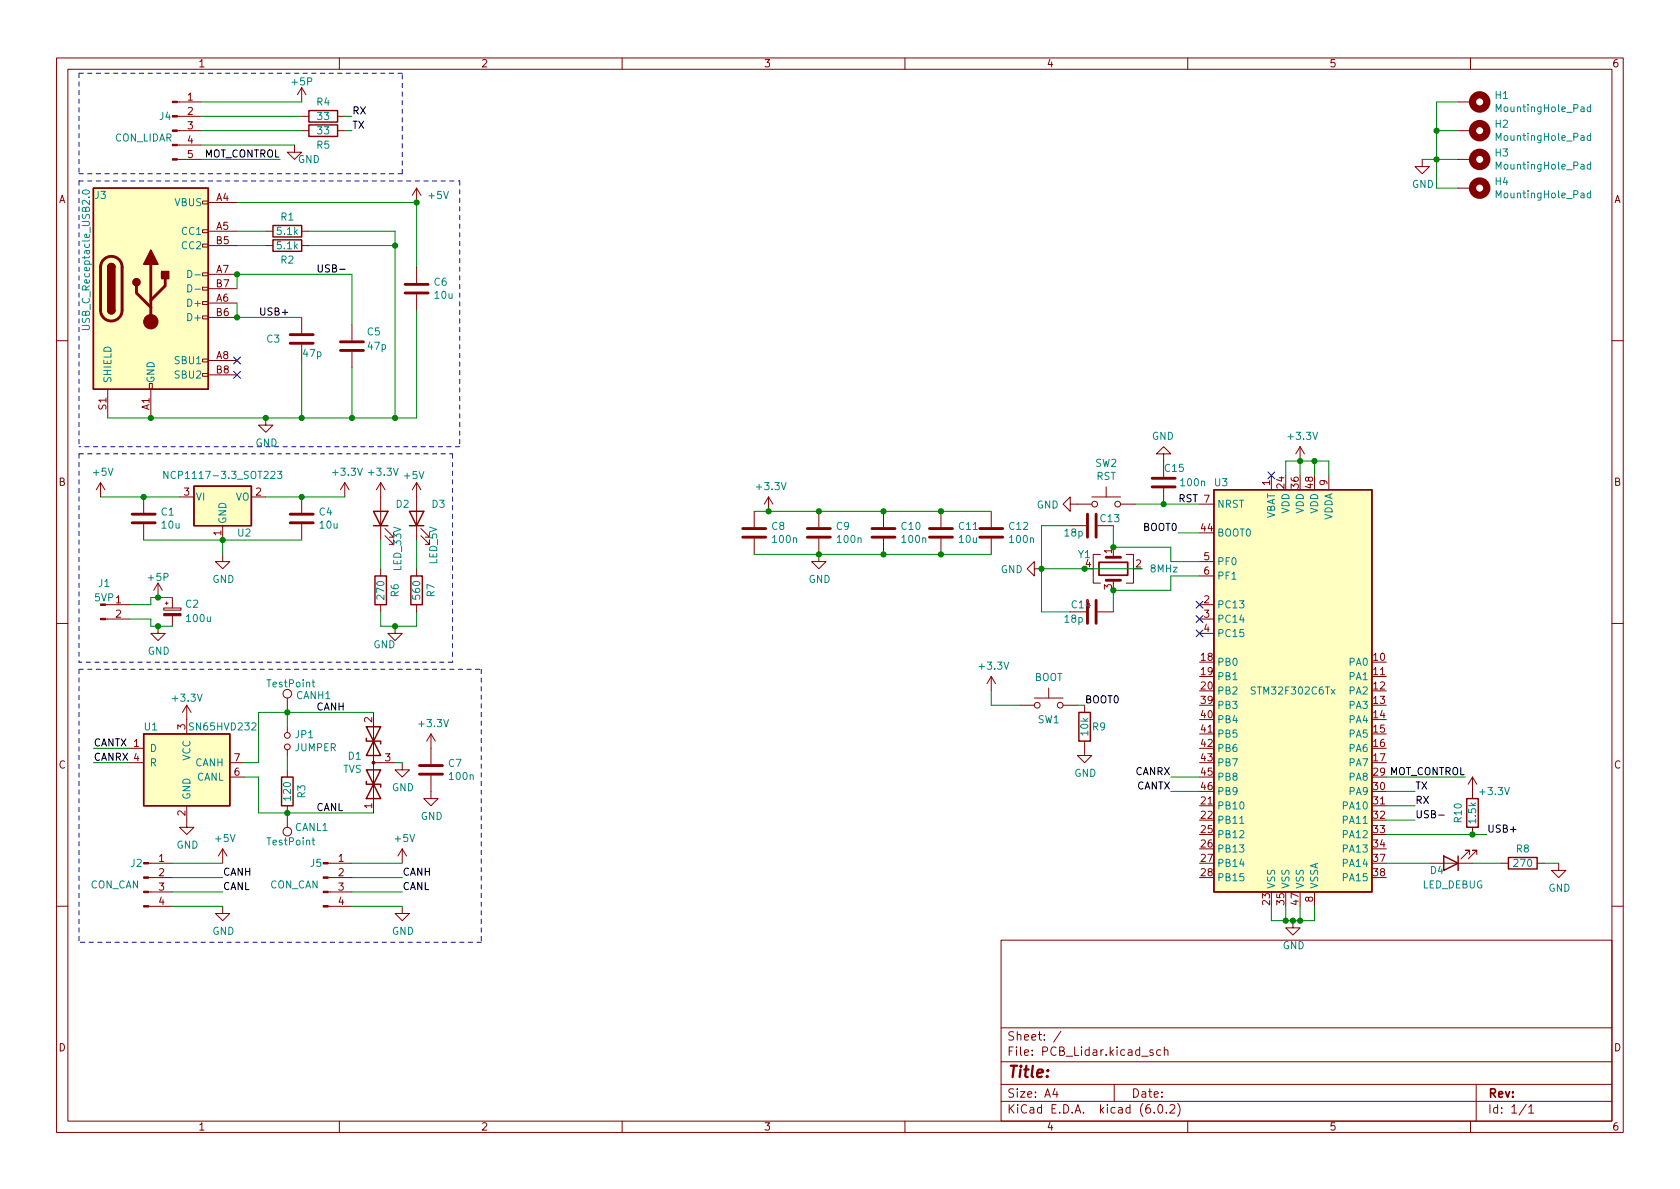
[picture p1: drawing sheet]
<svg xmlns="http://www.w3.org/2000/svg" width="297mm" height="210mm" viewBox="0 0 297 210" stroke-linecap="round" stroke-linejoin="round" font-family="sans-serif">
<g fill="none" stroke="#840000" stroke-width=".18">
<path d="M10 10.2h277v190.1h-277zM12 12.2h273v186.1h-273zM31.3 18h4.3M53.3 15.5l-.7 1.3M53.3 15.5v2.5M53.3 15.5l.8 1.3M60 10.2v2M110 10.2v2M160 10.2v2M210 10.2v2M257.8 18h2.5M260 10.2v2"/>
<path d="M31.3 23.1h4.3M31.3 20.6h4.3M31.3 28.2h4.3M31.3 25.6h4.3M35.8 35.6h1v.5h-1zM36.8 35.8h5.1M52.1 25.6v1.3h1.2l-1.2 1.3-1.3-1.3h1.3M53.3 23.1h1.3M53.3 20.6h1.3M59.7 23.1h1.3M59.7 20.6h1.3M73.7 33.3v2.5"/>
<path d="M73.7 33.3l-.8 1.2M73.7 33.3l.7 1.2M251.5 28.2v1.3h1.2l-1.2 1.2-1.3-1.2h1.3M257.8 23.1h2.5M257.8 28.2h2.5M257.8 33.3h2.5M35.8 55.9h1v.5h-1zM35.8 53.3h1v.5h-1zM35.8 50.8h1v.5h-1zM35.8 48.3h1v.5h-1zM35.8 43.2h1v.5h-1zM35.8 40.6h1v.5h-1z"/>
<path d="M36.8 43.4h5.1M36.8 40.9h5.1M36.8 53.6h5.1M36.8 48.5h5.1M36.8 56.1h5.1M36.8 51h5.1M47 43.4h1.3M47 40.9h1.3M53.3 43.4h1.3M53.3 40.9h1.3M53.3 56.1v2.8M62.2 57.4v2.8"/>
<path d="M73.7 47.2v2.8M73.7 52.1v2.8M10 60.2h2M19 68.8v5.1M26.4 67.8h.5v1h-.5zM26.7 68.8v5.1M35.8 66h1v.5h-1zM35.8 63.5h1v.5h-1zM36.8 63.7h5.1M36.8 66.3h5.1M47 73.9v1.3h1.3l-1.3 1.2-1.3-1.2h1.3M53.3 61v2.7"/>
<path d="M62.2 62.2v2.8M229.9 79l-.8 1.3M229.9 79v2.5M229.9 79l.7 1.3M285 60.2h2M17.8 85.3l-.8 1.3M17.8 85.3v2.6M17.8 85.3l.7 1.3M25.4 87.9v2.8M25.4 92.7v2.8M31.7 87.9h2.6M39.4 98v1.3h1.2l-1.2 1.3-1.3-1.3h1.3"/>
<path d="M39.4 93v2.5M44.4 87.9h2.6M53.3 87.9v2.8M53.3 92.7v2.8M61 85.3l-.8 1.3M61 85.3v2.6M61 85.3l.7 1.3M67.3 85.3v10.2M67.3 85.3l-.8 1.3M67.3 85.3l.8 1.3M68.1 94.7l1.5 1.6v-.8v.8h-.8M68.1 93.5l1.5 1.5v-.8v.8h-.8"/>
<path d="M73.7 85.3v10.2M73.7 85.3l-.8 1.3M73.7 85.3l.7 1.3M74.4 94.7l1.5 1.6v-.8v.8h-.7M74.4 93.5l1.5 1.5v-.8v.8h-.7M133.3 90.4v2.8M133.3 95.2v2.8M135.9 87.9l-.8 1.2M135.9 87.9v2.5M135.9 87.9l.8 1.2M144.8 95.2v4.1h1.2l-1.2 1.3-1.3-1.3h1.3M144.8 90.4v2.8"/>
<path d="M156.2 90.4v2.8M156.2 95.2v2.8M166.4 90.4v2.8M166.4 95.2v2.8M175.3 90.4v2.8M175.3 95.2v2.8M189.2 89.1v-1.2l-1.2 1.2 1.2 1.3v-1.3h3.8M189.2 93h2.8M193 87.9h5.1M194.1 93h2.7M194.6 98h-1.3v5.1h1.3M195.6 86.1v1.8"/>
<path d="M196.8 98v.5M198.1 89.1h2.6M199.1 98h1.3v5.1h-1.3M205.7 80.3h1.3l-1.3-1.3-1.2 1.3h1.2v4M205.7 86.4v2.7M212.1 99.3h2.5M212.1 89.1h2.5M224.8 84.1v2.5M234.9 84.1v2.5M10 110.2h2M18.6 109.5h4.3M19 106.9h3.9"/>
<path d="M27.9 110.7v1.3h1.3l-1.3 1.3-1.2-1.3h1.2M27.9 103.1l-.7 1.3M27.9 103.1v2.6M27.9 103.1l.8 1.3M29 107.5h3v.4h-3zM29.2 106.7h.5M29.5 106.4v.5M30.5 105.7v1.8M30.5 108.9v1.8M67.3 100.6v1.2M67.3 106.9v1.3M69.8 110.7v1.3h1.3l-1.3 1.3-1.2-1.3h1.2"/>
<path d="M73.7 100.6v1.2M73.7 106.9v1.3M175.3 119.6l-.8 1.3M175.3 119.6v2.6M175.3 119.6l.7 1.3M182.9 100.6v-1.3l-1.3 1.3 1.3 1.2v-1.2h1.2M194.1 108.2h2.7M196.8 102.6v.5M212.1 106.9h2.5M212.1 109.5h2.5M212.1 112h2.5M212.1 101.8h2.5"/>
<path d="M242.6 119.6h2.5M285 110.2h2M22.9 134.9h2.5M22.9 132.3h2.5M33 124.7l-.7 1.3M33 124.7v5.1M33 124.7l.8 1.3M40.6 134.9h2.6M40.6 137.4h2.6M50.8 123.4v2.6M50.8 128.5v1M50.8 132.6v1"/>
<path d="M50.8 136.1v1.3M66 134.9h3.8M66 126v17.8M71.1 134.9v1.2h1.3l-1.3 1.3-1.3-1.3h1.3M76.2 137.2v4h1.3l-1.3 1.3-1.3-1.3h1.3M76.2 129.8v5.3M76.2 129.8l-.8 1.3M76.2 129.8l.8 1.3M180.3 124.7h2.6M182.9 123.4h5.1M185.4 121.7v1.7M188 124.7h2.5"/>
<path d="M191.8 131.1v2.5h1.2l-1.2 1.3-1.3-1.3h1.3M191.8 124.7v1.3M212.1 129.8h2.5M260.3 137.4l-.7 1.3M260.3 137.4v3.8M260.3 137.4l.8 1.3M26.3 152.6h4.2M26.3 157.7h4.2M26.3 155.2h4.2M33 142.5v3.8h1.3l-1.3 1.3-1.3-1.3h1.3M39.4 150.1v2.5M39.4 150.1l-.8 1.3"/>
<path d="M39.4 150.1l.7 1.3M50.8 142.5v3.8M58 152.6h4.2M58 157.7h4.2M58 155.2h4.2M71.1 150.1l-.7 1.3M71.1 150.1v2.5M71.1 150.1l.8 1.3M212.1 142.5h2.5M232.4 157.7v2.6M242.6 142.5h2.5M252.7 152.6h7.6"/>
<path d="M259.8 151.1v-.7h-.7h.7l-1.5 1.5M260.3 146.3v1.3M261.1 151.1v-.7h-.8h.8l-1.5 1.5M265.4 152.6h1.3M271.8 152.6h1.2M275.6 152.6v1.3h1.3l-1.3 1.3-1.3-1.3h1.3M10 160.2h2M26.3 160.3h4.2M39.4 160.3v1.2h1.2l-1.2 1.3-1.3-1.3h1.3M58 160.3h4.2M71.1 160.3v1.2h1.3l-1.3 1.3-1.3-1.3h1.3M177 166.3h108v32h-108z"/>
<path d="M228.6 162.8v1.3h1.3l-1.3 1.2-1.3-1.2h1.3M285 160.2h2M60 198.3v2M110 198.3v2M160 198.3v2M177 194.8h108M177 191.8h108M177 187.8h108M177 181.8h108M186.5 192.5l-.4 1h1M186.9 193v1M187.6 182.4l-1.3 1.9"/>
<path d="M197 191.8v3M203.9 185.7l-.4-.1-.2 .2 .1 .3 .5 .1v.4h-.6M204.1 196.7v.1M204.9 195.4l.2-.1a.81 .81 0 0 1 .6 .7 .81 .81 0 0 1-.3 .8h-.2a.81 .81 0 0 1-.6-.6 .81 .81 0 0 1 .3-.8zM205.2 185.7l-.4-.1-.3 .3v.4l.1 .3h.6M205.9 185.8l.2-.2 .3 .1 .1 .9M205.9 185.1v1.5M206.2 196.7v.1M206.9 195.5l.5-.2 .2 .2 .1 .3-.9 1h.9M208.2 195.1a1.72 1.72 0 0 1 0 2.3M210 198.3v2M260 198.3v2"/>
<path d="M261 191.8v6.5M269.9 195.3l-1.3 1.9M270.3 195.8l.4-.5v1.5M270.3 196.8h.9"/>
<circle cx="193.5" cy="89.1" r=".51"/>
<circle cx="197.6" cy="89.1" r=".51"/>
<circle cx="50.8" cy="122.7" r=".76"/>
<circle cx="50.8" cy="132.1" r=".51"/>
<circle cx="50.8" cy="130" r=".51"/>
<circle cx="183.4" cy="124.7" r=".51"/>
<circle cx="187.5" cy="124.7" r=".51"/>
<circle cx="50.8" cy="147.1" r=".76"/>
</g>
<g fill="#ffffc2" stroke="#ffffc2" stroke-width=".18">
<path d="M214.6 86.6h28v71.1h-28z"/>
<path d="M34.3 86h10.1v7h-10.1z"/>
<path d="M16.5 33.3h20.3v35.5h-20.3z"/>
<path d="M25.4 129.8h15.2v12.7h-15.2z"/>
</g>
<g fill="none" stroke="#840000" stroke-width=".25">
<path d="M54.6 19.6h5.1v2h-5.1zM16.5 33.3h20.3v35.5h-20.3zM48.3 39.9h5v2h-5zM54.6 22.1h5.1v2h-5.1zM19 54.9a.64 .64 0 0 0 .7 .6 .64 .64 0 0 0 .6-.6M19 47.2a.64 .64 0 0 1 .7-.6 .64 .64 0 0 1 .6 .6M48.3 42.4h5v2h-5zM34.3 86h10.1v7h-10.1zM66 90.4h2.6l-1.3 2.6zM66 93h2.6M72.4 90.4h2.5l-1.2 2.6zM72.4 93h2.5"/>
<path d="M214.6 86.6h28v71.1h-28zM66.3 101.8h2v5.1h-2zM72.6 101.8h2.1v5.1h-2.1zM25.4 129.8h15.2v12.7h-15.2zM49.8 137.4h2v5.1h-2zM64.8 138.2v.5h2.5v.5M64.8 130.6v.5h2.5v.5M64.8 136.1l2.5 5.1h-2.5l2.5-5.1zM64.8 128.5l2.5 5.1h-2.5l2.5-5.1zM190.8 126h2v5.1h-2zM255.3 151.4l2.5 1.2-2.5 1.3zM257.8 151.4v2.5"/>
<path d="M259.3 141.2h2.1v5.1h-2.1zM266.7 151.6h5.1v2.1h-5.1z"/>
</g>
<g fill="none" stroke="#008484" stroke-width=".18">
<path d="M281.2 19l-.3-.1-.3 .2 .1 .6h.5M281.2 18.5v1.2M14.7 33.7a.69 .69 0 0 1 1.1 .3 .72 .72 0 0 1-1.3-.1zM281.2 29.1h-.3l-.3 .2 .1 .5h.5M281.2 34.2l-.3-.1-.3 .3 .1 .5h.5M281.2 24h-.3l-.3 .2 .1 .6h.5M281.2 23.6v1.2M281.2 28.6v1.3M281.2 33.7v1.3M14.5 57.5h1.1l.2 .3v.2l-.2 .3h-1.1M33.2 47.8a.64 .64 0 0 1 .7 .6 .64 .64 0 0 1-.7 .7zM33.2 50.4a.64 .64 0 0 1 .7 .6 .64 .64 0 0 1-.7 .6z"/>
<path d="M34.5 48.6h.9M34.5 51.1h.9M29.7 83.3v1.3l-.7-1.3v1.3M49 83.3h.8l-.4 .5 .4 .2v.5l-.2 .1-.6-.1M55.2 120.6h.5M55.4 120.2v1.1l.3 .2M55.2 148.6h.5M55.4 148.1v1.1l.3 .2M219.2 145.6h.7"/>
</g>
<g fill="none" stroke="#840000" stroke-width=".51">
<path d="M18.3 45.9a1.91 1.91 0 0 1 2.1-.4 1.91 1.91 0 0 1 1.2 1.7v7.7a1.91 1.91 0 0 1-1.9 1.9 1.91 1.91 0 0 1-1.9-1.9v-7.8l.2-.7zM24.1 50.5v1.3l2.6 2.6M26.7 46.7v10.2M29.2 49.3v1.2l-2.5 2.6M51.3 59.2h4.1M71.6 51.8h4.1M71.6 50.3h4.1M51.3 60.7h4.1M60.2 62h4.1M60.2 60.4h4.1M23.4 92.5h4M23.4 90.9h4"/>
<path d="M51.3 92.5h4.1M51.3 90.9h4.1M131.3 95h4.1M131.3 93.5h4.1M142.7 95h4.1M142.7 93.5h4.1M154.2 95h4M154.2 93.5h4M164.3 95h4.1M164.3 93.5h4.1M173.2 95h4.1M173.2 93.5h4.1"/>
<path d="M192.3 90.9v4.1M193.8 90.9v4.1M195.6 98.5h2.5M203.7 84.6h4.1M203.7 86.1h4.1M192.3 106.2v4M193.8 106.2v4M195.6 102.6h2.5M74.2 136.9h4M74.2 135.4h4"/>
</g>
<path d="M194.3 99.4h5.1v2.3h-5.1z" fill="none" stroke="#840000" stroke-width=".3"/>
<g fill="#840000" stroke="#840000" stroke-width=".18">
<path d="M17.8 109.3h.8v.3h-.8z"/>
<path d="M57.1 160.1h.9v.3h-.9z"/>
<path d="M57.1 157.6h.9v.3h-.9z"/>
<path d="M57.1 155.1h.9v.2h-.9z"/>
<path d="M57.1 152.5h.9v.3h-.9z"/>
<path d="M25.4 160.1h.9v.3h-.9z"/>
<path d="M25.4 157.6h.9v.3h-.9z"/>
<path d="M25.4 155.1h.9v.2h-.9z"/>
<path d="M25.4 152.5h.9v.3h-.9z"/>
<path d="M29 108.5h3v.4h-3z"/>
<path d="M30.5 28.1h.8v.2h-.8z"/>
<path d="M30.5 25.5h.8v.3h-.8z"/>
<path d="M30.5 23h.8v.2h-.8z"/>
<path d="M30.5 20.4h.8v.3h-.8z"/>
<path d="M30.5 17.9h.8v.3h-.8z"/>
<circle cx="26.7" cy="56.9" r="1.27"/>
<circle cx="66" cy="134.9" r=".25"/>
</g>
<g fill="#840000" stroke="#840000" stroke-width=".25">
<path d="M19 54.9h1.3a.64 .64 0 0 1-.6 .6 .64 .64 0 0 1-.7-.6z"/>
<path d="M19 47.2h1.3v7.7h-1.3z"/>
<path d="M19.2 46.8a.64 .64 0 0 1 .7-.1 .64 .64 0 0 1 .4 .5h-1.3z"/>
<path d="M26.7 44.2l1.2 2.5h-2.5z"/>
<path d="M28.6 48h1.2v1.3h-1.2z"/>
<circle cx="24.1" cy="49.9" r=".63"/>
</g>
<g fill="none" stroke="#840000" stroke-width="1.3">
<circle cx="261.6" cy="18" r="1.27"/>
<circle cx="261.6" cy="28.2" r="1.27"/>
<circle cx="261.6" cy="33.3" r="1.27"/>
<circle cx="261.6" cy="23.1" r="1.27"/>
</g>
<path d="M60.1 47.6h.9M254.4 144.1h.9" fill="none" stroke="#000" stroke-width=".18"/>
<g fill="none" stroke="#0000c2" stroke-width=".18" stroke-dasharray=".8 .8">
<path d="M14 12.9v17.8M71.1 12.9h-57.1M14 32v47M14 32h67.3M14 30.7h57.1M71.1 30.7v-17.8M81.3 32v47M81.3 79h-67.3M14 80.3h66M14 80.3v36.8M80 80.3v36.8M14 118.4h71.1"/>
<path d="M14 118.4v48.2M80 117.1h-66M85.1 118.4v48.2M85.1 166.6h-71.1"/>
</g>
<g fill="none" stroke="#008400" stroke-width=".18">
<path d="M35.6 18h17.7M257.8 18h-3.8v15.3h3.8M35.6 20.6h17.7M35.6 23.1h17.7M35.6 28.2h13.9M35.6 25.6h16.5M41.9 35.8h31.8v11.4M61 20.6h1.2M61 23.1h1.2M251.5 28.2h6.3M254 23.1h3.8M41.9 51v-2.5h20.3v8.9"/>
<path d="M41.9 43.4h5.1M41.9 40.9h5.1M41.9 53.6v2.5h11.4M54.6 40.9h15.2v33M54.6 43.4h15.2M73.7 54.9v19h-54.7M53.3 63.7v10.2M62.2 65v8.9M17.8 87.9h13.9M25.4 95.5h27.9M39.4 95.5v2.5M47 87.9h14"/>
<path d="M67.3 95.5v5.1M73.7 95.5v5.1M133.3 90.4h42M133.3 98h42M189.2 93h-5.1v15.2h5.1M196.8 93v3.8h10.2v2.5h5.1M200.7 89.1h11.4M208.3 94.2h3.8M227.3 84.1v-2.6h7.6v2.6M229.9 81.5v2.6M232.4 81.5v2.6M22.9 109.5h3.8v1.2h3.8"/>
<path d="M30.5 105.7h-3.8v1.2h-3.8M67.3 108.2v2.5h6.4v-2.5M184.1 100.6h17.8M212.1 101.8h-5.1v2.6h-10.2v3.8M16.5 134.9h6.4M16.5 132.3h6.4M43.2 137.4h2.5v6.4h20.3M50.8 126v2.5M50.8 133.6v2.5M66 126h-20.3v8.9h-2.5M69.8 134.9h1.3M175.3 122.2v2.5h5"/>
<path d="M190.5 124.7h1.3M207 137.4h5.1M207 139.9h5.1M245.1 137.4h14M245.1 139.9h5.1M30.5 157.7h8.9M30.5 155.2h8.9M30.5 152.6h8.9M62.2 157.7h8.9M62.2 155.2h8.9M62.2 152.6h8.9M245.1 152.6h7.6"/>
<path d="M245.1 147.6h17.8M245.1 145h5.1M245.1 142.5h5.1M260.3 152.6h5.1M273 152.6h2.6M30.5 160.3h8.9M62.2 160.3h8.9M224.8 160.3v2.5h7.6v-2.5M227.3 160.3v2.5M229.9 160.3v2.5"/>
</g>
<path d="M41.3 63.1l1.2 1.3M41.3 65.7l1.2 1.2M42.5 63.1l-1.2 1.3M42.5 65.7l-1.2 1.2M224.2 83.5l1.2 1.2M225.4 83.5l-1.2 1.2M211.5 111.4l1.2 1.2M211.5 106.3l1.2 1.2M211.5 108.9l1.2 1.2M212.7 111.4l-1.2 1.2M212.7 106.3l-1.2 1.2M212.7 108.9l-1.2 1.2" fill="none" stroke="#000084" stroke-width=".18"/>
<g fill="#008400" stroke="#008400" stroke-width=".18">
<circle cx="196.8" cy="104.4" r=".46"/>
<circle cx="196.8" cy="96.8" r=".46"/>
<circle cx="205.7" cy="89.1" r=".46"/>
<circle cx="191.8" cy="100.6" r=".46"/>
<circle cx="228.6" cy="162.8" r=".46"/>
<circle cx="227.3" cy="162.8" r=".46"/>
<circle cx="229.9" cy="162.8" r=".46"/>
<circle cx="260.3" cy="147.6" r=".46"/>
<circle cx="232.4" cy="81.5" r=".46"/>
<circle cx="254" cy="28.2" r=".46"/>
<circle cx="254" cy="23.1" r=".46"/>
<circle cx="229.9" cy="81.5" r=".46"/>
<circle cx="144.8" cy="90.4" r=".46"/>
<circle cx="144.8" cy="98" r=".46"/>
<circle cx="156.2" cy="90.4" r=".46"/>
<circle cx="156.2" cy="98" r=".46"/>
<circle cx="184.1" cy="100.6" r=".46"/>
<circle cx="135.9" cy="90.4" r=".46"/>
<circle cx="166.4" cy="98" r=".46"/>
<circle cx="166.4" cy="90.4" r=".46"/>
<circle cx="69.8" cy="73.9" r=".46"/>
<circle cx="53.3" cy="73.9" r=".46"/>
<circle cx="62.2" cy="73.9" r=".46"/>
<circle cx="41.9" cy="48.5" r=".46"/>
<circle cx="69.8" cy="43.4" r=".46"/>
<circle cx="47" cy="73.9" r=".46"/>
<circle cx="26.7" cy="73.9" r=".46"/>
<circle cx="39.4" cy="95.5" r=".46"/>
<circle cx="25.4" cy="87.9" r=".46"/>
<circle cx="53.3" cy="87.9" r=".46"/>
<circle cx="27.9" cy="105.7" r=".46"/>
<circle cx="50.8" cy="126" r=".46"/>
<circle cx="27.9" cy="110.7" r=".46"/>
<circle cx="73.7" cy="35.8" r=".46"/>
<circle cx="41.9" cy="56.1" r=".46"/>
<circle cx="50.8" cy="143.8" r=".46"/>
<circle cx="69.8" cy="110.7" r=".46"/>
</g>
<text font-size="2.8" fill="#840000" x="178" y="190.6">Title:</text>
<g font-size="2.1" fill="#840000">
<text x="178" y="184">Sheet: /</text>
<text x="178" y="186.7">File: PCB_Lidar.kicad_sch</text>
<text x="178" y="196.9">KiCad E.D.A. kicad (6.0.2)</text>
<text x="178" y="194.1">Size: A4</text>
<text x="200" y="194.1">Date:</text>
<text x="263" y="194.1">Rev:</text>
<text x="263" y="196.9">Id: 1/1</text>
</g>
<g font-size="1.8" fill="#840000">
<text x="35" y="11.9">1</text>
<text x="85" y="11.9">2</text>
<text x="135" y="11.9">3</text>
<text x="185" y="11.9">4</text>
<text x="235" y="11.9">5</text>
<text x="285" y="11.9">6</text>
<text x="33.2" y="17.8">1</text>
<text x="33.2" y="20.3">2</text>
<text x="33.2" y="22.9">3</text>
<text x="33.2" y="25.4">4</text>
<text x="33.2" y="27.9">5</text>
<text x="10.3" y="35.9">A</text>
<text x="38.2" y="35.6">A4</text>
<text x="285.3" y="35.9">A</text>
<text x="38.2" y="40.6">A5</text>
<text x="38.2" y="43.2">B5</text>
<text x="38.2" y="53.3">A6</text>
<text x="38.2" y="48.3">A7</text>
<text x="38.2" y="50.8">B7</text>
<text x="38.2" y="55.9">B6</text>
<text x="38.2" y="63.5">A8</text>
<text x="38.2" y="66">B8</text>
<text x="18.8" y="72.4" transform="rotate(-90 18.8 72.4)">S1</text>
<text x="26.4" y="72.5" transform="rotate(-90 26.4 72.5)">A1</text>
<text x="10.3" y="85.9">B</text>
<text x="32.5" y="87.6">3</text>
<text x="45.2" y="87.6">2</text>
<text x="224.5" y="85.8" transform="rotate(-90 224.5 85.8)">1</text>
<text x="227.1" y="86.3" transform="rotate(-90 227.1 86.3)">24</text>
<text x="229.6" y="86.3" transform="rotate(-90 229.6 86.3)">36</text>
<text x="232.2" y="86.3" transform="rotate(-90 232.2 86.3)">48</text>
<text x="234.7" y="85.8" transform="rotate(-90 234.7 85.8)">9</text>
<text x="285.3" y="85.9">B</text>
<text x="39.1" y="94.7" transform="rotate(-90 39.1 94.7)">1</text>
<text x="212.4" y="94">44</text>
<text x="196.6" y="97.9" transform="rotate(-90 196.6 97.9)">1</text>
<text x="200.8" y="100.3">2</text>
<text x="212.9" y="99.1">5</text>
<text x="212.9" y="101.6">6</text>
<text x="196.6" y="104.2" transform="rotate(-90 196.6 104.2)">3</text>
<text x="212.9" y="106.7">2</text>
<text x="20.5" y="109.2">2</text>
<text x="212.9" y="109.2">3</text>
<text x="212.9" y="111.8">4</text>
<text x="212.4" y="116.8">18</text>
<text x="212.4" y="119.4">19</text>
<text x="242.9" y="116.8">10</text>
<text x="242.9" y="119.4">11</text>
<text x="212.4" y="121.9">20</text>
<text x="212.4" y="124.5">39</text>
<text x="242.9" y="121.9">12</text>
<text x="242.9" y="124.5">13</text>
<text x="32.8" y="129" transform="rotate(-90 32.8 129)">3</text>
<text x="65.8" y="127.7" transform="rotate(-90 65.8 127.7)">2</text>
<text x="212.4" y="127">40</text>
<text x="212.4" y="129.5">41</text>
<text x="242.9" y="127">14</text>
<text x="242.9" y="129.5">15</text>
<text x="10.3" y="135.9">C</text>
<text x="41.4" y="137.2">6</text>
<text x="41.4" y="134.6">7</text>
<text x="68.1" y="134.6">3</text>
<text x="212.4" y="132.1">42</text>
<text x="212.4" y="134.6">43</text>
<text x="212.4" y="137.2">45</text>
<text x="242.9" y="132.1">16</text>
<text x="242.9" y="134.6">17</text>
<text x="285.3" y="135.9">C</text>
<text x="65.8" y="143" transform="rotate(-90 65.8 143)">1</text>
<text x="212.4" y="142.2">21</text>
<text x="212.4" y="139.7">46</text>
<text x="242.9" y="139.7">30</text>
<text x="242.9" y="142.2">31</text>
<text x="32.8" y="144.3" transform="rotate(-90 32.8 144.3)">2</text>
<text x="212.4" y="144.8">22</text>
<text x="212.4" y="147.3">25</text>
<text x="212.4" y="149.9">26</text>
<text x="242.9" y="144.8">32</text>
<text x="242.9" y="147.3">33</text>
<text x="242.9" y="149.9">34</text>
<text x="28.1" y="152.4">1</text>
<text x="28.1" y="154.9">2</text>
<text x="59.8" y="152.4">1</text>
<text x="59.8" y="154.9">2</text>
<text x="212.4" y="152.4">27</text>
<text x="212.4" y="154.9">28</text>
<text x="242.9" y="152.4">37</text>
<text x="242.9" y="154.9">38</text>
<text x="28.1" y="157.5">3</text>
<text x="28.1" y="160">4</text>
<text x="59.8" y="157.5">3</text>
<text x="59.8" y="160">4</text>
<text x="224.5" y="160" transform="rotate(-90 224.5 160)">23</text>
<text x="227.1" y="160" transform="rotate(-90 227.1 160)">35</text>
<text x="229.6" y="160" transform="rotate(-90 229.6 160)">47</text>
<text x="232.2" y="159.5" transform="rotate(-90 232.2 159.5)">8</text>
<text x="10.3" y="185.9">D</text>
<text x="285.3" y="185.9">D</text>
<text x="35" y="199.9">1</text>
<text x="85" y="199.9">2</text>
<text x="135" y="199.9">3</text>
<text x="185" y="199.9">4</text>
<text x="235" y="199.9">5</text>
<text x="285" y="199.9">6</text>
</g>
<g font-size="1.8" fill="#008484">
<text x="51.7" y="15.1">+5P</text>
<text x="264.4" y="17.5">H1</text>
<text x="28.2" y="21.2">J4</text>
<text x="56" y="18.7">R4</text>
<text x="56.2" y="23.7">33</text>
<text x="56.2" y="21.2">33</text>
<text x="264.4" y="22.6">H2</text>
<text x="264.9" y="19.8">MountingHole_Pad</text>
<text x="20.2" y="25">CON_LIDAR</text>
<text x="52.6" y="28.8">GND</text>
<text x="56" y="26.3">R5</text>
<text x="264.4" y="27.7">H3</text>
<text x="264.9" y="30">MountingHole_Pad</text>
<text x="264.9" y="24.9">MountingHole_Pad</text>
<text x="16.8" y="35.2">J3</text>
<text x="75.9" y="35.2">+5V</text>
<text x="249.6" y="33.2">GND</text>
<text x="264.4" y="32.7">H4</text>
<text x="264.9" y="35">MountingHole_Pad</text>
<text x="30.9" y="36.4">VBUS</text>
<text x="32.3" y="41.5">CC1</text>
<text x="49.1" y="41.5">5.1k</text>
<text x="49.7" y="39">R1</text>
<text x="32.3" y="44.1">CC2</text>
<text x="49.1" y="44.1">5.1k</text>
<text x="49.7" y="46.6">R2</text>
<text x="76.8" y="50.5">C6</text>
<text x="76.9" y="52.8">10u</text>
<text x="15.9" y="57.7" transform="rotate(-90 15.9 57.7)">USB_C_Receptacle_USB2.0</text>
<text x="33.5" y="54.2">D+</text>
<text x="33.5" y="56.8">D+</text>
<text x="65" y="59.3">C5</text>
<text x="31.1" y="64.4">SBU1</text>
<text x="47.2" y="60.6">C3</text>
<text x="53.7" y="63.1">47p</text>
<text x="65.1" y="61.8">47p</text>
<text x="19.7" y="67.8" transform="rotate(-90 19.7 67.8)">SHIELD</text>
<text x="27.3" y="67.8" transform="rotate(-90 27.3 67.8)">GND</text>
<text x="31.1" y="66.9">SBU2</text>
<text x="203.6" y="77.8">GND</text>
<text x="227.9" y="77.8">+3.3V</text>
<text x="45.2" y="78.9">GND</text>
<text x="193.7" y="82.5">SW2</text>
<text x="206" y="83.4">C15</text>
<text x="16.6" y="84.1">+5V</text>
<text x="30.2" y="84.7">NCP1117-3.3_SOT223</text>
<text x="34.5" y="88.5">VI</text>
<text x="41.6" y="88.5">VO</text>
<text x="59" y="84.1">+3.3V</text>
<text x="65.4" y="84.1">+3.3V</text>
<text x="70" y="89.8">D2</text>
<text x="71.5" y="84.7">+5V</text>
<text x="76.4" y="89.8">D3</text>
<text x="133.9" y="86.7">+3.3V</text>
<text x="183.3" y="89.9">GND</text>
<text x="193.8" y="84.9">RST</text>
<text x="208.9" y="86">100n</text>
<text x="214.8" y="86">U3</text>
<text x="215.1" y="89.8">NRST</text>
<text x="28.5" y="91.2">C1</text>
<text x="28.7" y="93.5">10u</text>
<text x="40" y="92.7" transform="rotate(-90 40 92.7)">GND</text>
<text x="42" y="94.9">U2</text>
<text x="56.4" y="91.2">C4</text>
<text x="56.6" y="93.5">10u</text>
<text x="136.5" y="93.7">C8</text>
<text x="147.9" y="93.7">C9</text>
<text x="159.4" y="93.7">C10</text>
<text x="169.6" y="93.7">C11</text>
<text x="178.5" y="93.7">C12</text>
<text x="188.3" y="94.9">18p</text>
<text x="194.6" y="92.3">C13</text>
<text x="215.1" y="94.9">BOOT0</text>
<text x="225.4" y="91.9" transform="rotate(-90 225.4 91.9)">VBAT</text>
<text x="228" y="90.9" transform="rotate(-90 228 90.9)">VDD</text>
<text x="230.5" y="90.9" transform="rotate(-90 230.5 90.9)">VDD</text>
<text x="233" y="90.9" transform="rotate(-90 233 90.9)">VDD</text>
<text x="235.6" y="92.1" transform="rotate(-90 235.6 92.1)">VDDA</text>
<text x="70.9" y="100.9" transform="rotate(-90 70.9 100.9)">LED_33V</text>
<text x="77.3" y="99.8" transform="rotate(-90 77.3 99.8)">LED_5V</text>
<text x="136.7" y="96">100n</text>
<text x="148.2" y="96">100n</text>
<text x="159.6" y="96">100n</text>
<text x="169.6" y="96">10u</text>
<text x="176.9" y="101.3">GND</text>
<text x="178.6" y="96">100n</text>
<text x="190.6" y="98.7">Y1</text>
<text x="191.9" y="100.3">4</text>
<text x="203.5" y="101.2">8MHz</text>
<text x="215.1" y="99.9">PF0</text>
<text x="16.7" y="106.3">5VP 1</text>
<text x="17.4" y="103.8">J1</text>
<text x="26.3" y="102.7">+5P</text>
<text x="32.8" y="107.5">C2</text>
<text x="37.5" y="103.1">GND</text>
<text x="67.9" y="105.9" transform="rotate(-90 67.9 105.9)">270</text>
<text x="70.5" y="105.5" transform="rotate(-90 70.5 105.5)">R6</text>
<text x="74.3" y="105.9" transform="rotate(-90 74.3 105.9)">560</text>
<text x="76.8" y="105.5" transform="rotate(-90 76.8 105.5)">R7</text>
<text x="142.9" y="103.1">GND</text>
<text x="189.5" y="107.6">C14</text>
<text x="215.1" y="107.6">PC13</text>
<text x="215.1" y="102.5">PF1</text>
<text x="33.1" y="110">100u</text>
<text x="188.3" y="110.1">18p</text>
<text x="215.1" y="110.1">PC14</text>
<text x="215.1" y="112.6">PC15</text>
<text x="26.1" y="115.8">GND</text>
<text x="66" y="114.6">GND</text>
<text x="173.3" y="118.4">+3.3V</text>
<text x="215.1" y="117.7">PB0</text>
<text x="238.6" y="117.7">PA0</text>
<text x="30.7" y="124.1">+3.3V</text>
<text x="47.4" y="121.5">TestPoint</text>
<text x="52.4" y="123.6">CANH1</text>
<text x="182.9" y="120.4">BOOT</text>
<text x="215.1" y="120.3">PB1</text>
<text x="215.1" y="122.8">PB2</text>
<text x="215.1" y="125.3">PB3</text>
<text x="221.6" y="122.8">STM32F302C6Tx</text>
<text x="238.6" y="120.3">PA1</text>
<text x="238.6" y="122.8">PA2</text>
<text x="238.6" y="125.3">PA3</text>
<text x="25.5" y="129.2">U1</text>
<text x="33.8" y="129.2">SN65HVD232</text>
<text x="52.2" y="130.5">JP1</text>
<text x="74.2" y="128.6">+3.3V</text>
<text x="183.5" y="127.9">SW1</text>
<text x="192.4" y="130" transform="rotate(-90 192.4 130)">10k</text>
<text x="193.2" y="129.2">R9</text>
<text x="215.1" y="127.9">PB4</text>
<text x="215.1" y="130.4">PB5</text>
<text x="238.6" y="127.9">PA4</text>
<text x="238.6" y="130.4">PA5</text>
<text x="26.4" y="133">D</text>
<text x="26.4" y="135.5">R</text>
<text x="33.7" y="134.5" transform="rotate(-90 33.7 134.5)">VCC</text>
<text x="34.5" y="135.5">CANH</text>
<text x="52.1" y="132.8">JUMPER</text>
<text x="60.6" y="136.6">TVS</text>
<text x="61.6" y="134.3">D1</text>
<text x="79.3" y="135.6">C7</text>
<text x="79.6" y="137.9">100n</text>
<text x="189.9" y="137.4">GND</text>
<text x="215.1" y="133">PB6</text>
<text x="215.1" y="135.5">PB7</text>
<text x="238.6" y="133">PA6</text>
<text x="238.6" y="135.5">PA7</text>
<text x="33.7" y="141.5" transform="rotate(-90 33.7 141.5)">GND</text>
<text x="34.7" y="138">CANL</text>
<text x="51.4" y="141.4" transform="rotate(-90 51.4 141.4)">120</text>
<text x="54" y="141.1" transform="rotate(-90 54 141.1)">R3</text>
<text x="69.3" y="139.9">GND</text>
<text x="215.1" y="143.1">PB10</text>
<text x="215.1" y="138">PB8</text>
<text x="215.1" y="140.6">PB9</text>
<text x="237.6" y="143.1">PA10</text>
<text x="238.6" y="138">PA8</text>
<text x="238.6" y="140.6">PA9</text>
<text x="261.8" y="140.6">+3.3V</text>
<text x="38.2" y="148.9">+5V</text>
<text x="47.4" y="149.5">TestPoint</text>
<text x="52.2" y="146.9">CANL1</text>
<text x="69.9" y="148.9">+5V</text>
<text x="74.4" y="145">GND</text>
<text x="215.1" y="145.7">PB11</text>
<text x="215.1" y="148.2">PB12</text>
<text x="237.6" y="145.7">PA11</text>
<text x="237.6" y="148.2">PA12</text>
<text x="258.4" y="145.4" transform="rotate(-90 258.4 145.4)">R10</text>
<text x="261" y="145.5" transform="rotate(-90 261 145.5)">1.5k</text>
<text x="23.1" y="153.3">J2</text>
<text x="31.2" y="150.1">GND</text>
<text x="54.9" y="153.3">J5</text>
<text x="215.1" y="150.7">PB13</text>
<text x="215.1" y="153.3">PB14</text>
<text x="215.1" y="155.8">PB15</text>
<text x="237.6" y="150.7">PA13</text>
<text x="237.6" y="153.3">PA14</text>
<text x="237.6" y="155.8">PA15</text>
<text x="252.9" y="154.6">D4</text>
<text x="267.8" y="153.3">270</text>
<text x="268.1" y="150.7">R8</text>
<text x="15.9" y="157.1">CON_CAN</text>
<text x="47.7" y="157.1">CON_CAN</text>
<text x="225.4" y="157.2" transform="rotate(-90 225.4 157.2)">VSS</text>
<text x="228" y="157.2" transform="rotate(-90 228 157.2)">VSS</text>
<text x="230.5" y="157.2" transform="rotate(-90 230.5 157.2)">VSS</text>
<text x="233" y="157.2" transform="rotate(-90 233 157.2)">VSSA</text>
<text x="251.4" y="157.1">LED_DEBUG</text>
<text x="273.8" y="157.7">GND</text>
<text x="37.5" y="165.3">GND</text>
<text x="69.3" y="165.3">GND</text>
<text x="226.8" y="167.8">GND</text>
</g>
<g font-size="1.8">
<text x="62.2" y="20.2">RX</text>
<text x="62.2" y="22.8">TX</text>
<text x="35.9" y="27.8">MOT_CONTROL</text>
<text x="55.9" y="48.2">USB-</text>
<text x="45.7" y="55.8">USB+</text>
<text x="208.3" y="88.8">RST 7</text>
<text x="202.2" y="93.9">BOOT0</text>
<text x="55.9" y="125.6">CANH</text>
<text x="191.8" y="124.4">BOOT0</text>
<text x="16.5" y="132">CANTX 1</text>
<text x="16.5" y="134.5">CANRX 4</text>
<text x="200.7" y="137.1">CANRX</text>
<text x="242.9" y="137.2">29 MOT_CONTROL</text>
<text x="55.9" y="143.4">CANL</text>
<text x="200.9" y="139.6">CANTX</text>
<text x="250.2" y="142.1">RX</text>
<text x="250.2" y="139.6">TX</text>
<text x="250.2" y="144.7">USB-</text>
<text x="262.9" y="147.2">USB+</text>
<text x="39.4" y="154.8">CANH</text>
<text x="71.1" y="154.8">CANH</text>
<text x="39.4" y="157.4">CANL</text>
<text x="71.1" y="157.4">CANL</text>
</g>
</svg>
